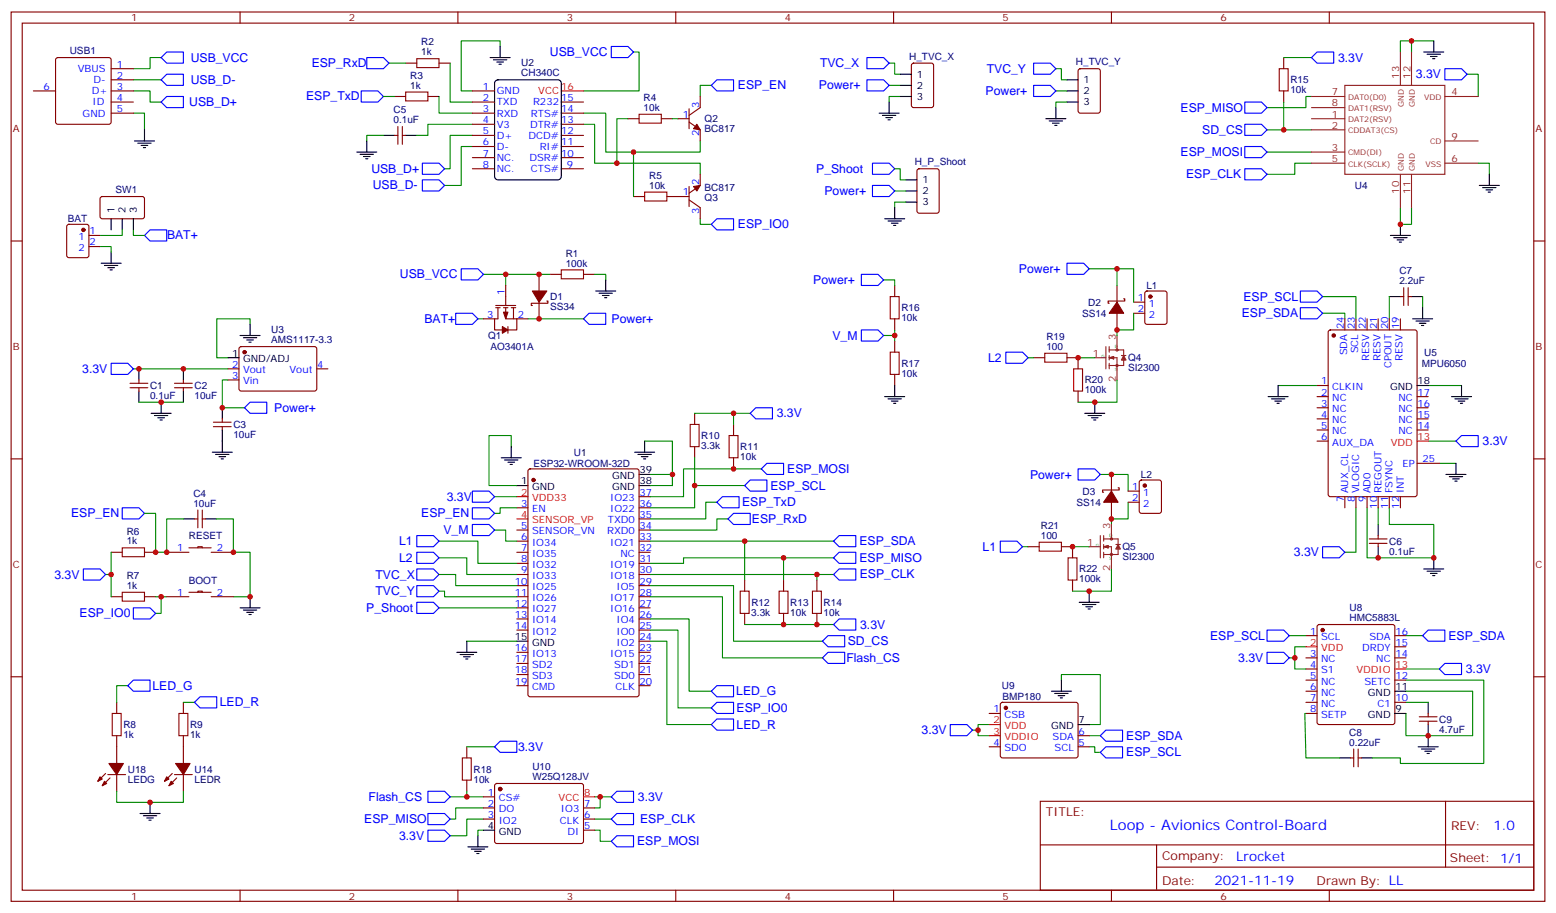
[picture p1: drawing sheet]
<svg xmlns="http://www.w3.org/2000/svg" width="494mm" height="290mm" viewBox="0 0 494 290" stroke-linecap="round" stroke-linejoin="round" font-family="sans-serif">
<g fill="none" stroke="#870000" stroke-width=".35">
<path d="M3.5 3.8h486.9v282.2h-486.9zM7.1 7.3h479.7v275.2h-479.7zM17.9 18.5l.4-.2h16.3l.5 .2 .2 .5v19.7l-.3 .5-.4 .2h-16.3l-.5-.2-.2-.5v-19.7zM76.2 3.8v3.5M145.3 3.8v3.5M214.5 3.8v3.5M283.6 3.8v3.5M352.8 3.8v3.5M407.5 18.3v3.5M421.9 3.8v3.5M10.6 28.9h7M35.3 32.4h7"/>
<path d="M35.3 35.9h7M35.3 28.9h7M35.3 25.3h7M35.3 21.8h7M125.2 30.6h3.6M128.8 20h3.5M135.8 30.6h3.5M139.3 20h3.6M149.9 32.4h7.1M149.9 35.9h7.1M149.9 39.4h7.1M149.9 28.9h7.1"/>
<path d="M178.2 32.4h7M178.2 35.9h7M178.2 39.4h7M199.3 37.7h3.5M209.9 37.7h3.5M215.2 37.7h3.5M218.7 38.7l3.5 2.5v3.5M218.7 34.5v6.4M222.2 30.6v3.5l-3.5 2.5M289.5 20.2l.5-.2h5.6l.7 .5v12.9l-.4 .7h-5.9l-.7-.4v-13zM342.4 22l.5-.2h5.6l.7 .4v13l-.4 .7h-5.9l-.7-.4v-13zM407.5 28.9v3.5"/>
<path d="M125.2 43h1.1M126.3 40.1v5.7M127.7 40.1v5.7M127.7 43h1.1M149.9 43h7.1M149.9 46.5h7.1M149.9 50h7.1M149.9 53.6h7.1M178.2 43h7M178.2 46.5h7M178.2 50h7M178.2 53.6h7"/>
<path d="M218.7 59.2v6.3M222.2 55.3v3.5l-3.5 2.5M291.3 53.8l.4-.2h5.7l.6 .4 .1 13-.5 .6-5.9 .1-.6-.5-.1-12.9zM3.5 76.5h3.6M21.4 71.4l.5-.2h5.6l.7 .4v9.5l-.4 .6-5.9 .1-.7-.5v-9.4zM28.2 74.7h3.5M28.2 78.2h3.5M32 62.6l.5-.2h12.9l.5 .7-.1 5.9-.6 .4h-13l-.5-.7v-5.6zM201.1 62.4h3.5M211.7 62.4h7M218.7 63.4l3.5 2.5v3.5M486.8 76.5h3.6"/>
<path d="M157.3 96.9h6.4M157.3 97.6h1.4M158 97.6v3.6h-1v3.5h2.5M159.8 97.6h1.4M160.5 97.6v3.6h3.5M160.5 90.6v6.3M162.3 97.6h1.4M163 97.6v3.6M171.1 87.1v5.3M171.1 95.9v5.3M173.6 95.5h.3v.7h-5.3v.7h.4M174.6 87.1h3.6"/>
<path d="M185.2 87.1h3.5M284 90.6v3.5M354.5 90.6v5.3M354.5 99.4v5.3M356.7 94.8h.3v.7h-5.3v.7h.4M359.8 95.9h3.6M359.8 99.4h3.6M363.6 92.6l.5-.2h5.6l.7 .4v9.4l-.4 .7h-5.9l-.7-.4v-9.4zM444.5 94.1h1.1M445.6 91.3v5.6M447 91.3v5.6M447 94.1h1"/>
<path d="M72.3 117.1h3.5M76.1 110.2l.5-.2 23.5 .1 .4 .6v13l-.7 .4-23.5-.1-.5-.6v-12.7zM100.5 117.1h3.6M153.5 101.2h3.5M161.2 103.6v2.2M164 101.2v3.5h-2.8M164 101.2h3.6M284 101.2v3.5M284 108.2v3.6M284 118.8v3.5M328.1 113.5h3.5M338.7 113.5h3.5v3.6"/>
<path d="M421.8 104.9l.5-.2h26.8l.6 .4 .1 51.8-.5 .7h-27l-.7-.4v-51.8zM426.9 101.2v3.5M430.4 101.2v3.5M433.9 101.2v3.5M437.4 101.2v3.5M441 101.2v3.5M444.5 101.2v3.5M41.3 121.6h5.6M41.3 123h5.6M44.1 120.6v1M44.1 123v1.1M55.4 121.6h5.6"/>
<path d="M55.4 123h5.6M58.2 120.6v1M58.2 123v1.1M67.7 134h5.7M67.7 135.4h5.7M70.6 132.9v1.1M70.6 135.4v1.1M72.3 120.6h3.5M220.5 131.2v3.5M232.8 134.7v3.5M342.2 124.1v3.5M418 122.3h3.6"/>
<path d="M418 125.9h3.6M418 129.4h3.6M418 132.9h3.6M418 136.5h3.6M418 140h3.6M449.8 125.9h3.5M449.8 129.4h3.5M449.8 132.9h3.5M449.8 136.5h3.5M3.5 145.6h3.6M167.8 149l.5-.2h33.8l.7 .4v71.2l-.4 .7h-34.1l-.7-.4v-71.2zM202.8 157.6h3.6"/>
<path d="M220.5 141.7v3.6M232.8 145.3v3.5M352.8 150.6v5.3M352.8 159.4v5.3M354.9 154.8h.3v.7h-5.2v.7h.3M358.1 155.9h3.5M358.1 159.4h3.5M361.8 152.5l.5-.2h5.6l.7 .5 .1 9.4-.5 .7h-5.9l-.6-.4-.1-9.5zM426.9 157.6v3.5M430.4 157.6v3.5M433.9 157.6v3.5M437.4 157.6v3.5"/>
<path d="M441 157.6v3.5M444.5 157.6v3.5M449.8 147h7M486.8 145.6h3.6M35.3 175.3h3.5M45.9 175.3h3.5M52.9 175.3h7.1M60 173.8h7M61.7 164.7h1.1M62.8 173.8v-.3h1.4v.3M62.8 161.9v5.6M64.2 161.9v5.6"/>
<path d="M64.2 164.7h1.1M67 175.3h7.1M164 175.3h3.6M164 161.1h3.6M164 168.2h3.6M164 171.7h3.6M164 178.8h3.6M202.8 164.7h3.6M202.8 175.3h3.6M202.8 161.1h3.6M202.8 168.2h3.6M202.8 171.7h3.6"/>
<path d="M202.8 178.8h3.6M326.3 173.5h3.5M336.9 173.5h3.5v3.5M434.6 172.4h5.7M434.6 171h5.7M437.4 170v1M437.4 172.4v1.1M35.3 189.4h3.5M45.9 189.4h3.5M52.9 189.4h7.1M60 188h7M62.8 188v-.4h1.4v.4"/>
<path d="M67 189.4h7.1M164 189.4h3.6M164 182.3h3.6M164 185.8h3.6M164 192.9h3.6M164 196.4h3.6M164 200h3.6M202.8 189.4h3.6M202.8 182.3h3.6M202.8 185.8h3.6M202.8 192.9h3.6M202.8 196.4h3.6"/>
<path d="M202.8 200h3.6M236.4 184.1v3.5M236.4 194.7v3.5M248.7 184.1v3.5M248.7 194.7v3.5M259.3 184.1v3.5M259.3 194.7v3.5M340.4 184.1v3.5M418.3 198.4l.4-.2h23.3l.5 .2 .2 .5v30.3l-.2 .5-.5 .2h-23.3l-.5-.2-.2-.5v-30.3zM3.5 214.8h3.6M164 207h3.6M164 210.5h3.6"/>
<path d="M164 214.1h3.6M164 217.6h3.6M202.8 203.5h3.6M202.8 207h3.6M202.8 210.5h3.6M202.8 214.1h3.6M202.8 217.6h3.6M414.5 201.7h3.5M414.5 208.8h3.5M414.5 212.3h3.5M414.5 215.8h3.5M414.5 219.4h3.5"/>
<path d="M442.7 201.7h3.6M442.7 208.8h3.6M442.7 215.8h3.6M442.7 205.2h3.6M486.8 214.8h3.6M37 222.9v3.5M37 233.5v8.8M58.2 222.9v3.5M58.2 233.5v8.8M148.2 237v3.5M314 226.4h3.5M314 237h3.5"/>
<path d="M317.7 223.1l.5-.2h23.3l.5 .2 .2 .5-.1 16.5-.6 .4h-23.6l-.4-.7v-16.2zM342.2 237h3.5M342.2 233.5h3.5M414.5 222.9h3.5M414.5 226.4h3.5M429.7 237.7v5.6M431.1 237.7v5.6M442.7 222.9h3.6M450.5 227.5h5.6M450.5 228.9h5.6M453.3 226.4v1.1M453.3 228.9v1"/>
<path d="M33.5 245.5l-2.5 2.4M34.2 245.8h5.7M34.9 246.9l-2.4 2.4M37 245.8v5.3M54.7 245.5l-2.5 2.4M55.4 245.8h5.6M56.1 246.9l-2.5 2.4M58.2 245.8v5.3M148.2 247.6v3.5M153.5 252.9h3.5M153.5 256.4h3.5M153.5 259.9h3.5"/>
<path d="M157.2 248.8l.5-.2 27.1 .1 .4 .6-.1 18-.6 .4-27.1-.1-.4-.6v-17.7zM185.2 256.4h3.5M185.2 259.9h3.5M330.2 254.3h156.6v28.2h-156.6zM428.6 240.5h1.1M431.1 240.5h1.1M458.8 254.3v20.9M185.2 263.5h3.5M330.2 268.1h156.5M367.1 275.2h119.6M367.1 268.1v14.1M76.2 282.5v3.5"/>
<path d="M145.3 282.5v3.5M214.5 282.5v3.5M283.6 282.5v3.5M352.8 282.5v3.5M421.9 282.5v3.5"/>
</g>
<g fill="none" stroke="#000" stroke-width=".35">
<path d="M155.6 18.3h6.3M156.6 19h4.3M157.7 19.7h2.1M158.7 14.7v3.6M451.9 16.5h6.4M453 17.2h4.2M454 17.9h2.1M454.7 18.6h.7M455.1 13v3.5M157.2 25.8l.8-.5h19.1l.8 .5 .3 .6v29.6l-.5 .9-.6 .2h-19.1l-.8-.5-.2-.6v-29.6zM158.4 20.4h.7M279 35.9h6.4"/>
<path d="M280.1 36.6h4.2M281.2 37.3h2.1M281.9 38h.7M282.2 32.4v3.5M285.8 30.6h3.5M285.8 23.6h3.5M285.8 27.1h3.5M332 37.7h6.3M333 38.4h4.3M334.1 39.1h2.1M334.8 39.8h.7M335.1 34.1v3.6"/>
<path d="M338.7 32.4h3.5M338.7 25.3h3.5M338.7 28.9h3.5M42.7 44.7h6.3M43.7 45.4h4.3M44.8 46.1h2.1M45.5 46.8h.7M45.9 41.2v3.5M113.2 48.3h6.4M114.3 49h4.2M115.4 49.7h2.1M116.1 50.4h.7"/>
<path d="M116.4 44.7v3.6M121.7 43h3.5M128.8 43h3.5M287.5 57.1h3.5M469.5 58.8h6.4M470.6 59.5h4.2M472.7 55.3v3.5M35.3 69.4v3.6M38.8 69.4v3.6M42.3 69.4v3.6M280.8 69.4h6.4M281.9 70.1h4.2"/>
<path d="M282.9 70.8h2.1M283.6 71.5h.7M284 65.9v3.5M287.5 64.1h3.5M287.5 60.6h3.5M441.3 74.7h6.4M442.4 75.4h4.2M443.4 76.1h2.2M444.1 76.8h.8M444.5 71.2v3.5M471.7 60.3h2.1M472.4 61h.7"/>
<path d="M32.1 83.5h6.4M33.2 84.2h4.2M34.2 84.9h2.1M34.9 85.7h.7M35.3 80v3.5M189.1 92.4h6.3M190.1 93.1h4.3M191.2 93.8h2.1M191.9 94.5h.7M192.3 88.8v3.6M441 94.1h3.5M448 94.1h3.6"/>
<path d="M451.6 97.6v3.6M44.1 117.1v3.5M58.2 117.1v3.5M72.3 113.5h3.5M76.2 106.5h6.3M77.3 107.2h4.2M78.3 107.9h2.1M79 108.6h.7M79.4 102.9v3.6M448.4 101.2h6.3M449.4 101.9h4.3M450.5 102.6h2.1"/>
<path d="M451.2 103.3h.7M44.1 124.1v3.5M48 131.2h6.3M49 131.9h4.3M50.1 132.6h2.1M50.8 133.3h.7M51.2 127.6v3.6M58.2 124.1v3.5M70.6 129.4v3.5M70.6 136.5v7M204.6 140v3.5M280.8 125.9h6.4"/>
<path d="M281.9 126.6h4.2M282.9 127.3h2.1M283.6 128h.7M284 122.3v3.6M344.3 131.2h6.4M345.4 131.9h4.2M346.4 132.6h2.1M347.1 133.3h.7M347.5 127.6v3.6M402.5 125.9h6.4M403.6 126.6h4.2M404.6 127.3h2.2"/>
<path d="M405.3 128h.7M405.7 122.3v3.6M449.8 122.3h3.5M460.7 125.9h6.4M461.8 126.6h4.2M462.8 127.3h2.2M463.5 128h.8M463.9 122.3v3.6M67.4 143.5h6.3M68.4 144.2h4.3M69.5 144.9h2.1M70.2 145.6h.7"/>
<path d="M159.1 145.3h6.4M160.2 146h4.2M161.2 146.7h2.1M161.9 147.4h.7M162.3 141.7v3.6M164 154.1h3.6M201.4 143.5h6.4M202.5 144.2h4.2M202.8 150.6h3.6M202.8 154.1h3.6M203.6 144.9h2.1M204.3 145.6h.7"/>
<path d="M459 150.6h6.3M460 151.3h4.3M461.1 152h2.1M461.8 152.7h.7M462.1 147v3.6M58.2 164.7h3.5M65.3 164.7h3.5M437.4 166.4v3.6M437.4 173.5v3.5M455.1 177v3.6M76.2 192.9h6.3M77.3 193.6h4.2"/>
<path d="M78.3 194.3h2.1M79 195h.7M79.4 189.4v3.5M342.5 191.1h6.4M343.6 191.8h4.2M344.7 192.5h2.1M345.4 193.3h.7M345.7 187.6v3.5M451.9 180.6h6.4M453 181.3h4.2M454 182h2.1M454.7 182.7h.7"/>
<path d="M145 207h6.3M146 207.7h4.3M147.1 208.4h2.1M147.8 209.1h.7M148.2 203.5v3.5M164 203.5h3.6M333.7 219.4h6.4M336.9 215.8v3.6M442.7 219.4h3.6M334.8 220.1h4.2M335.8 220.8h2.2M336.5 221.5h.8"/>
<path d="M342.2 229.9h3.5M442.7 226.4h3.6M450.1 237h6.4M451.2 237.7h4.2M452.3 238.4h2.1M453 239.1h.7M453.3 222.9v3.5M453.3 229.9v7.1M44.4 258.2h6.4M45.5 258.9h4.2M46.6 259.6h2.1M47.6 254.6v3.6"/>
<path d="M425.1 240.5h3.5M432.2 240.5h3.5M47.3 260.3h.7M148.5 268.7h6.4M149.6 269.5h4.2M150.6 270.2h2.2M151.3 270.9h.7M151.7 265.2v3.5M153.5 263.5h3.5"/>
</g>
<g fill="none" stroke="#a10000" stroke-width=".35">
<path d="M132.3 18.6h7v2.8h-7zM128.8 29.2h7v2.8h-7zM202.8 36.3h7.1v2.8h-7.1zM406 21.8h2.9v7.1h-2.9zM204.6 61h7.1v2.8h-7.1zM178.2 85.7h7v2.8h-7zM282.6 94.1h2.8v7.1h-2.8zM282.6 111.8h2.8v7h-2.8zM331.6 112.1h7.1v2.8h-7.1zM340.8 117.1h2.8v7h-2.8zM219.1 134.7h2.8v7h-2.8zM231.4 138.2h2.8v7.1h-2.8z"/>
<path d="M38.8 173.8h7.1v2.9h-7.1zM329.8 172.1h7.1v2.8h-7.1zM339 177h2.8v7.1h-2.8zM38.8 188h7.1v2.8h-7.1zM234.9 187.6h2.9v7.1h-2.9zM247.3 187.6h2.8v7.1h-2.8zM257.9 187.6h2.8v7.1h-2.8zM35.6 226.4h2.9v7.1h-2.9zM56.8 226.4h2.8v7.1h-2.8zM146.8 240.5h2.8v7.1h-2.8z"/>
</g>
<g fill="none" stroke="#00f" stroke-width=".35">
<path d="M52.9 16.5h5.3v3.5h-5.3l-1.7-1.7zM116.4 18.3h5.3l1.8 1.7-1.8 1.8h-5.3zM194 14.7h5.3l1.8 1.8-1.8 1.8h-5.3zM275.2 18.3h5.3l1.7 1.7-1.7 1.8h-5.3zM416.3 18.3l1.7-1.8h5.3v3.5h-5.3zM51.2 32.4l1.7-1.8h5.3v3.5h-5.3zM51.2 25.3l1.7-1.7h5.3v3.5h-5.3zM114.7 28.9h5.2l1.8 1.7-1.8 1.8h-5.2zM227.5 25.3h5.3v3.6h-5.3l-1.7-1.8zM275.2 25.3h5.3l1.7 1.8-1.7 1.8h-5.3zM328.1 20h5.3l1.7 1.8-1.7 1.8h-5.3zM328.1 27.1h5.3l1.7 1.8-1.7 1.7h-5.3z"/>
<path d="M395.1 32.4h5.3l1.8 1.7-1.8 1.8h-5.3zM395.1 39.4h5.3l1.8 1.8-1.8 1.8h-5.3zM458.6 21.8h5.3l1.8 1.8-1.8 1.7h-5.3zM134.1 51.8h5.2l1.8 1.8-1.8 1.7h-5.2zM134.1 57.1h5.2l1.8 1.7-1.8 1.8h-5.2zM276.9 51.8h5.3l1.8 1.8-1.8 1.7h-5.3zM276.9 58.8h5.3l1.8 1.8-1.8 1.8h-5.3zM395.1 46.5h5.3l1.8 1.8-1.8 1.7h-5.3zM395.1 53.6h5.3l1.8 1.7-1.8 1.8h-5.3zM47.6 73h5.3v3.5h-5.3l-1.7-1.8zM225.8 71.2l1.7-1.8h5.3v3.6h-5.3zM144.6 99.4h5.3l1.8 1.8-1.8 1.7h-5.3z"/>
<path d="M146.4 85.3h5.3l1.8 1.8-1.8 1.7h-5.3zM273.4 87.1h5.3l1.8 1.7-1.8 1.8h-5.3zM338.7 83.5h5.3l1.7 1.8-1.7 1.8h-5.3zM412.7 97.6h5.3l1.8 1.8-1.8 1.8h-5.3zM412.7 92.4h5.3l1.8 1.7-1.8 1.8h-5.3zM35.3 115.3h5.3l1.7 1.8-1.7 1.7h-5.3zM185.2 101.2l1.8-1.8h5.3v3.5h-5.3zM273.4 104.7h5.3l1.8 1.8-1.8 1.7h-5.3zM319.3 111.8h5.3l1.7 1.7-1.7 1.8h-5.3zM77.6 129.4l1.8-1.8h5.3v3.6h-5.3zM238.1 131.2l1.8-1.8h5.3v3.5h-5.3zM462.1 140l1.8-1.8h5.3v3.5h-5.3z"/>
<path d="M149.9 155.9h5.3l1.8 1.7-1.8 1.8h-5.3zM227.5 159.4l1.8-1.8h5.3v3.5h-5.3zM236.4 154.1l1.7-1.8h5.3v3.6h-5.3zM241.7 148.8l1.7-1.8h5.3v3.6h-5.3zM342.2 148.8h5.3l1.7 1.8-1.7 1.7h-5.3zM38.8 161.1h5.3l1.8 1.8-1.8 1.8h-5.3zM132.3 170h5.3l1.7 1.7-1.7 1.8h-5.3zM132.3 175.3h5.3l1.7 1.7-1.7 1.8h-5.3zM149.9 166.4h5.3l1.8 1.8-1.8 1.8h-5.3zM149.9 161.1h5.3l1.8 1.8-1.8 1.8h-5.3zM232.8 162.9h5.3v3.5h-5.3l-1.7-1.7zM266.3 170h5.3v3.5h-5.3l-1.7-1.8z"/>
<path d="M266.3 175.3h5.3v3.5h-5.3l-1.7-1.8zM317.5 171.7h5.3l1.8 1.8-1.8 1.8h-5.3zM419.8 173.5h5.3l1.8 1.8-1.8 1.7h-5.3zM26.5 180.6h5.2l1.8 1.7-1.8 1.8h-5.2zM42.3 192.9h5.3l1.8 1.8-1.8 1.7h-5.3zM132.3 180.6h5.3l1.7 1.7-1.7 1.8h-5.3zM132.3 185.8h5.3l1.7 1.8-1.7 1.8h-5.3zM132.3 191.1h5.3l1.7 1.8-1.7 1.8h-5.3zM264.6 198.2l1.7-1.8h5.3v3.6h-5.3zM264.6 182.3l1.7-1.7h5.3v3.5h-5.3zM402.2 200h5.3l1.7 1.7-1.7 1.8h-5.3zM40.6 217.6l1.7-1.8h5.3v3.6h-5.3z"/>
<path d="M225.8 219.4l1.7-1.8h5.3v3.5h-5.3zM261.1 203.5l1.7-1.8h5.3v3.5h-5.3zM262.8 207h5.3v3.5h-5.3l-1.7-1.7zM402.2 207h5.3l1.7 1.8-1.7 1.7h-5.3zM451.6 201.7l1.7-1.7h5.3v3.5h-5.3zM456.8 212.3l1.8-1.8h5.3v3.6h-5.3zM61.7 222.9l1.8-1.8h5.3v3.5h-5.3zM157 237l1.7-1.8h5.3v3.6h-5.3zM225.8 224.6l1.7-1.7h5.3v3.5h-5.3zM225.8 229.9l1.7-1.7h5.3v3.5h-5.3zM301.6 229.9h5.3l1.8 1.8-1.8 1.8h-5.3zM349.2 233.5l1.8-1.8h5.3v3.5h-5.3z"/>
<path d="M349.2 238.8l1.8-1.8h5.3v3.5h-5.3zM135.8 258.2h5.3l1.8 1.7-1.8 1.8h-5.3zM135.8 251.1h5.3l1.8 1.8-1.8 1.7h-5.3zM194 252.9l1.8-1.8h5.3v3.5h-5.3zM195.8 258.2h5.3v3.5h-5.3l-1.8-1.8zM135.8 263.5h5.3l1.8 1.7-1.8 1.8h-5.3zM195.8 265.2h5.3v3.5h-5.3l-1.8-1.7z"/>
</g>
<g fill="none" stroke="#008700" stroke-width=".35">
<path d="M51.2 18.3h-3.6v3.5h-5.3M158.7 14.7v-1.7h-12.3v15.9h3.5M201.1 16.5h1.7v12.4h-17.6M407.5 18.3h8.8M448 13v3.5M455.1 13h-10.6v3.5M42.3 35.9h3.6v5.3M42.3 28.9h5.3v3.5h3.6M42.3 25.3h8.9M121.7 30.6h3.5M123.5 20h5.3M139.3 30.6v5.3h10.6"/>
<path d="M142.9 20v12.4h7M149.9 39.4h-14.1v3.6h-3.5M185.2 35.9h7.1v12.4h29.9v-3.6M185.2 39.4h3.5v12.4h33.5v3.5M199.3 37.7h-3.5v14.1M213.4 37.7h1.8M225.8 27.1h-3.6v3.5M282.2 20h1.8v3.6h1.8M282.2 27.1h3.6M285.8 30.6h-3.6v1.8M335.1 21.8h1.8v3.5h1.8M335.1 28.9h3.6"/>
<path d="M338.7 32.4h-3.6v1.7M407.5 32.4v8.8M416.3 30.6h-1.8v3.5h-12.3M465.7 23.6h3.5v7M121.7 43h-5.3v1.7M149.9 46.5h-3.5v12.3h-5.3M149.9 43h-7v10.6h-1.8M201.1 48.3v14.1M284 53.6h1.8v3.5h1.7M402.2 48.3h14.1M402.2 41.2h14.1M416.3 51.8h-5.3v3.5h-8.8"/>
<path d="M469.2 51.8h3.5v3.5M31.7 78.2h3.6v1.8M38.8 73v1.7h-7.1M42.3 73v1.7h3.6M222.2 69.4v1.8h3.6M284 60.6h3.5M287.5 64.1h-3.5v1.8M444.5 65.9v5.3h3.5v-5.3M153.5 87.1h21.1M160.5 87.1v3.5M188.7 87.1h3.6v1.7M280.5 88.8h3.5v1.8"/>
<path d="M345.7 85.3h8.8v5.3M354.5 85.3h5.3v10.6M359.8 99.4v5.3h-5.3v1.8M419.8 94.1h10.6v7.1M419.8 99.4h7.1v1.8M441 94.1v7.1M451.6 94.1v3.5M42.3 117.1h30M79.4 102.9v-1.7h-10.6v12.3h3.5M151.7 101.2h1.8M167.6 101.2h17.6M280.5 106.5h3.5"/>
<path d="M284 104.7v3.5M326.3 113.5h1.8M342.2 113.5h5.3M44.1 127.6h14.1M72.3 120.6h-1.7v8.8h7M204.6 140h8.8v14.1h-7M220.5 131.2h17.6M232.8 131.2v3.5M354.5 120.6v7h-12.3M405.7 122.3h12.3M453.3 122.3h10.6M453.3 140h8.8"/>
<path d="M157 157.6h7M162.3 141.7v-3.5h-7.1v15.9h8.8M206.4 150.6h7M220.5 145.3v8.8M227.5 159.4h-3.5v5.3h-17.6M236.4 154.1h-15.9v7h-14.1M241.7 148.8h-24.7v8.8h-10.6M349.2 150.6h8.9v5.3M358.1 159.4v5.3h-5.3v1.7M456.8 147h5.3M35.3 175.3v14.1M45.9 162.9h3.5v12.4h3.5v-10.6h5.3"/>
<path d="M68.8 164.7h5.3v10.6h5.3v14.1h-5.3M139.3 171.7h12.4v7.1h12.3M139.3 177h8.9v5.3h15.8M157 168.2h3.5v3.5h3.5M164 161.1h-5.3v1.8h-1.7M206.4 171.7h58.2M231.1 164.7h-3.6v3.5h-21.1M236.4 171.7v12.4M248.7 177v7.1M264.6 177h-47.6v1.8h-10.6M324.6 173.5h1.7M340.4 173.5h5.3"/>
<path d="M430.4 161.1v14.2h-3.5M433.9 161.1v15.9h21.2v-10.6h-14.1v-5.3M437.4 161.1v5.3M33.5 182.3h1.8M49.4 189.4h3.5M51.2 189.4v5.3h-1.8M139.3 182.3h5.3v3.5h19.4M139.3 187.6h1.8v1.8h22.9M139.3 192.9h24.7M206.4 196.4h12.3v23h7.1M206.4 185.8h26.4v17.7h28.3M206.4 200h8.8v24.6h10.6"/>
<path d="M206.4 189.4h22.9v19.4h31.8M206.4 182.3h58.2M236.4 198.2h28.2M259.3 182.3v1.8M352.8 180.6v7h-12.4M40.6 217.6h-3.6v5.3M148.2 203.5h15.8M206.4 203.5h5.3v26.4h14.1M336.9 215.8v-1.7h12.3v15.8h-3.5M409.2 208.8h1.8M409.2 201.7h5.3M414.5 205.2h-3.5v7.1h3.5"/>
<path d="M446.3 215.8h24.7v26.5h-26.5v-1.8h-8.8M446.3 219.4h21.1v14.1h-21.1v-7.1M446.3 212.3h10.5M446.3 201.7h5.3M58.2 222.9h3.5M148.2 237h8.8M308.7 231.7h1.7M314 229.9h-3.6v3.6h3.6M345.7 237h1.8v1.8h1.7M345.7 233.5h3.5M414.5 226.4h-.3l.3 14.1h10.6M446.3 222.9h7"/>
<path d="M37 251.1v3.5h21.2v-3.5M142.9 252.9h10.6M148.2 251.1v1.8M153.5 256.4h-8.9v3.5h-1.7M153.5 259.9h-5.3v5.3h-5.3M188.7 259.9h5.3M188.7 252.9h5.3M190.5 252.9v3.5h-1.8M153.5 263.5h-1.8v1.7M188.7 263.5h1.8v3.5h3.5"/>
</g>
<g fill="#870000" stroke="#870000" stroke-width=".35">
<path d="M220.1 59.2l2.1-.4-1 1.8z"/>
<path d="M221.2 39.4l1 1.8-2.1-.3z"/>
<path d="M55.7 242.3h4.6l-2.1 3.5z"/>
<path d="M52.9 246.5l.7 .7-1.4 .7z"/>
<path d="M54.3 247.9l.7 .7-1.4 .7z"/>
<path d="M34.6 242.3h4.6l-2.2 3.5z"/>
<path d="M31.7 246.5l.8 .7-1.5 .7z"/>
<path d="M33.2 247.9l.7 .7-1.4 .7z"/>
<path d="M354.5 95.9l2.2 3.5h-4.6z"/>
<path d="M352.8 155.9l2.1 3.5h-4.6z"/>
<path d="M159.8 99.1h1.4l-.7 2.1z"/>
<path d="M159.5 103.6l1.7 1.1-1.7 1.1z"/>
<path d="M169 92.4h4.6l-2.5 3.5z"/>
<circle cx="169.3" cy="152.3" r=".53"/>
<circle cx="365.1" cy="94.1" r=".53"/>
<circle cx="363.4" cy="154.1" r=".53"/>
<circle cx="419.8" cy="200" r=".53"/>
<circle cx="423.3" cy="106.5" r=".53"/>
<circle cx="319.3" cy="224.6" r=".53"/>
<circle cx="158.7" cy="250.4" r=".53"/>
<circle cx="77.6" cy="111.8" r=".53"/>
<circle cx="26.5" cy="73" r=".53"/>
</g>
<path d="M178.2 28.9h7M449.8 140h3.5M164 157.6h3.6M164 164.7h3.6M414.5 205.2h3.5M442.7 212.3h3.6M314 229.9h3.5M314 233.5h3.5M185.2 252.9h3.5" fill="none" stroke="#f00" stroke-width=".35"/>
<g fill="none" stroke="#8c2424" stroke-width=".35">
<path d="M444.5 16.5v10.6M448 16.5v10.6M416.3 37.7h10.6M416.3 30.6h10.6M416.3 34.1h10.6M426.9 27.1h31.7v28.2h-31.7zM458.6 30.6h10.6M416.3 41.2h10.6M416.3 48.3h10.6M416.3 51.8h10.6M444.5 55.3v10.6M448 55.3v10.6"/>
<path d="M458.6 51.8h10.6M458.6 44.7h10.6M347.5 113.5h3.5M351 110v7.1M352.1 111.1h4.6v2.4M352.1 113.5h2.4v7.1M352.1 110v1.8M352.1 112.8v1.4M352.1 115.3v1.8M352.1 113.5l1.4 .4M352.8 113.5l.7 .4M353.5 113.2l-1.4 .3"/>
<path d="M353.5 113.2v.7M353.5 113.2l-1.1 .3 1.1 .4M354.5 106.5v4.6M356 112.8h1.4M356.7 113.9v2.1h-4.6M356.7 112.8l.7 1.4h-1.4zM356.7 113.5l.3 .7M356.7 113.5l-.4 .7M356.7 113.5l.3 .4M356.7 113.5l-.4 .4M345.7 173.5h3.5M349.2 170v7"/>
<path d="M350.3 171h4.6v2.5M350.3 173.5h2.5v7.1M350.3 170v1.7M350.3 172.8v1.4M350.3 175.3v1.7M350.3 173.5l1.4 .3M351 173.5l.7 .3M351.7 173.1l-1.4 .4M351.7 173.1v.7M351.7 173.1l-1 .4 1 .3M352.8 166.4v4.6M354.2 172.8h1.4"/>
<path d="M354.9 173.8v2.2h-4.6M354.9 172.8l.7 1.4h-1.4zM354.9 173.5l.3 .7M354.9 173.5l-.4 .7M354.9 173.5l.3 .3M354.9 173.5l-.4 .3"/>
<circle cx="354.5" cy="111.1" r=".35"/>
<circle cx="354.5" cy="116" r=".35"/>
<circle cx="352.8" cy="176" r=".35"/>
<circle cx="352.8" cy="171" r=".35"/>
</g>
<g fill="#c00">
<circle cx="201.1" cy="48.3" r=".88"/>
<circle cx="195.8" cy="51.8" r=".88"/>
<circle cx="407.5" cy="41.2" r=".88"/>
<circle cx="448" cy="13" r=".88"/>
<circle cx="444.5" cy="71.2" r=".88"/>
<circle cx="49.4" cy="175.3" r=".88"/>
<circle cx="51.2" cy="189.4" r=".88"/>
<circle cx="79.4" cy="189.4" r=".88"/>
<circle cx="74.1" cy="175.3" r=".88"/>
<circle cx="52.9" cy="175.3" r=".88"/>
<circle cx="35.3" cy="182.3" r=".88"/>
<circle cx="213.4" cy="150.6" r=".88"/>
<circle cx="453.3" cy="233.5" r=".88"/>
<circle cx="437.4" cy="177" r=".88"/>
<circle cx="340.4" cy="173.5" r=".88"/>
<circle cx="342.2" cy="113.5" r=".88"/>
<circle cx="232.8" cy="131.2" r=".88"/>
<circle cx="347.5" cy="127.6" r=".88"/>
<circle cx="354.5" cy="104.7" r=".88"/>
<circle cx="352.8" cy="150.6" r=".88"/>
<circle cx="345.7" cy="187.6" r=".88"/>
<circle cx="47.6" cy="254.6" r=".88"/>
<circle cx="259.3" cy="182.3" r=".88"/>
<circle cx="248.7" cy="177" r=".88"/>
<circle cx="236.4" cy="171.7" r=".88"/>
<circle cx="220.5" cy="154.1" r=".88"/>
<circle cx="411" cy="208.8" r=".88"/>
<circle cx="455.1" cy="177" r=".88"/>
<circle cx="284" cy="106.5" r=".88"/>
<circle cx="310.4" cy="231.7" r=".88"/>
<circle cx="190.5" cy="252.9" r=".88"/>
<circle cx="148.2" cy="252.9" r=".88"/>
<circle cx="352.8" cy="164.7" r=".88"/>
<circle cx="70.6" cy="129.4" r=".88"/>
<circle cx="51.2" cy="127.6" r=".88"/>
<circle cx="58.2" cy="117.1" r=".88"/>
<circle cx="44.1" cy="117.1" r=".88"/>
<circle cx="354.5" cy="85.3" r=".88"/>
<circle cx="171.1" cy="87.1" r=".88"/>
<circle cx="160.5" cy="87.1" r=".88"/>
<circle cx="171.1" cy="101.2" r=".88"/>
<circle cx="232.8" cy="148.8" r=".88"/>
<circle cx="259.3" cy="198.2" r=".88"/>
<circle cx="248.7" cy="198.2" r=".88"/>
</g>
<text font-size="4.6" fill="#00f" x="352.3" y="263.3">Loop - Avionics Control-Board</text>
<g font-size="4.2" fill="#00f">
<text x="474" y="263.5">1.0</text>
<text x="392.4" y="273.1">Lrocket</text>
<text x="385.5" y="280.9">2021-11-19</text>
</g>
<g font-size="3.9" fill="#00f">
<text x="174.6" y="17.8">USB_VCC</text>
<text x="60.5" y="19.5">USB_VCC</text>
<text x="98.9" y="21.3">ESP_RxD</text>
<text x="260.3" y="21.3">TVC_X</text>
<text x="313.2" y="23.1">TVC_Y</text>
<text x="424.7" y="19.6">3.3V</text>
<text x="60.5" y="26.6">USB_D-</text>
<text x="234.2" y="28.4">ESP_EN</text>
<text x="259.9" y="28.4">Power+</text>
<text x="449.4" y="24.9">3.3V</text>
<text x="60.1" y="33.6">USB_D+</text>
<text x="97.2" y="31.9">ESP_TxD</text>
<text x="312.8" y="30.1">Power+</text>
<text x="374.7" y="35.4">ESP_MISO</text>
<text x="381.6" y="42.5">SD_CS</text>
<text x="374.7" y="49.5">ESP_MOSI</text>
<text x="117.9" y="54.8">USB_D+</text>
<text x="259.1" y="54.8">P_Shoot</text>
<text x="376.5" y="56.6">ESP_CLK</text>
<text x="118.3" y="60.1">USB_D-</text>
<text x="261.7" y="61.9">Power+</text>
<text x="53" y="76">BAT+</text>
<text x="234.2" y="72.4">ESP_IO0</text>
<text x="126.9" y="88.3">USB_VCC</text>
<text x="323.4" y="86.6">Power+</text>
<text x="258.2" y="90.1">Power+</text>
<text x="394.7" y="95.5">ESP_SCL</text>
<text x="394.2" y="100.7">ESP_SDA</text>
<text x="134.7" y="102.4">BAT+</text>
<text x="194.1" y="102.5">Power+</text>
<text x="264.2" y="107.8">V_M</text>
<text x="26.1" y="118.3">3.3V</text>
<text x="313.6" y="114.8">L2</text>
<text x="87.1" y="130.7">Power+</text>
<text x="246.6" y="132.5">3.3V</text>
<text x="470.6" y="141.3">3.3V</text>
<text x="244.6" y="155.3">ESP_SCL</text>
<text x="249.9" y="150.1">ESP_MOSI</text>
<text x="326.9" y="151.9">Power+</text>
<text x="141.8" y="158.9">3.3V</text>
<text x="235.6" y="160.6">ESP_TxD</text>
<text x="22.6" y="164.2">ESP_EN</text>
<text x="133.7" y="164.2">ESP_EN</text>
<text x="238.7" y="165.9">ESP_RxD</text>
<text x="126.7" y="173">L1</text>
<text x="140.8" y="169.5">V_M</text>
<text x="272.8" y="173">ESP_SDA</text>
<text x="126.7" y="178.3">L2</text>
<text x="272.8" y="178.3">ESP_MISO</text>
<text x="311.9" y="174.8">L1</text>
<text x="410.7" y="176.6">3.3V</text>
<text x="17.3" y="183.6">3.3V</text>
<text x="119.2" y="183.6">TVC_X</text>
<text x="272.9" y="183.6">ESP_CLK</text>
<text x="119.2" y="188.9">TVC_Y</text>
<text x="25.3" y="195.9">ESP_IO0</text>
<text x="116.3" y="194.2">P_Shoot</text>
<text x="273" y="199.5">3.3V</text>
<text x="384.1" y="203">ESP_SCL</text>
<text x="459.8" y="203">ESP_SDA</text>
<text x="269.1" y="204.7">SD_CS</text>
<text x="268.7" y="210.1">Flash_CS</text>
<text x="393.1" y="210.1">3.3V</text>
<text x="465.3" y="213.6">3.3V</text>
<text x="48.4" y="218.9">LED_G</text>
<text x="233.7" y="220.7">LED_G</text>
<text x="69.8" y="224.1">LED_R</text>
<text x="233.8" y="226">ESP_IO0</text>
<text x="233.8" y="231.2">LED_R</text>
<text x="292.5" y="233">3.3V</text>
<text x="164.4" y="238.4">3.3V</text>
<text x="357.5" y="234.7">ESP_SDA</text>
<text x="357.5" y="240">ESP_SCL</text>
<text x="117" y="254.2">Flash_CS</text>
<text x="202.5" y="254.2">3.3V</text>
<text x="115.6" y="261.2">ESP_MISO</text>
<text x="203.2" y="261.2">ESP_CLK</text>
<text x="126.7" y="266.5">3.3V</text>
<text x="202.2" y="268.2">ESP_MOSI</text>
</g>
<g font-size="3.9" fill="#800">
<text x="332" y="258.9">TITLE:</text>
<text x="460.6" y="263.5">REV:</text>
<text x="368.9" y="273.1">Company:</text>
<text x="460.2" y="273.7">Sheet: 1/1</text>
<text x="368.9" y="280.7">Date:</text>
<text x="417.9" y="280.8">Drawn By: LL</text>
</g>
<g font-size="3.2" fill="#800">
<text x="41.6" y="6.8">1</text>
<text x="110.8" y="6.8">2</text>
<text x="179.9" y="6.8">3</text>
<text x="249.1" y="6.8">4</text>
<text x="318.2" y="6.8">5</text>
<text x="387.3" y="6.8">6</text>
<text x="4.1" y="41.9">A</text>
<text x="487.4" y="41.9">A</text>
<text x="4.1" y="111.1">B</text>
<text x="487.4" y="111.1">B</text>
<text x="4.1" y="180.2">C</text>
<text x="487.4" y="180.2">C</text>
<text x="41.6" y="285.5">1</text>
<text x="110.8" y="285.5">2</text>
<text x="179.9" y="285.5">3</text>
<text x="249.1" y="285.5">4</text>
<text x="318.2" y="285.5">5</text>
<text x="387.3" y="285.5">6</text>
</g>
<g font-size="3.2" fill="#000080">
<text x="22.1" y="17">USB1</text>
<text x="133.7" y="17.6">1k</text>
<text x="133.7" y="14.4">R2</text>
<text x="165.5" y="20.9">U2</text>
<text x="288.6" y="19">H_TVC_X</text>
<text x="341.5" y="20.7">H_TVC_Y</text>
<text x="130.2" y="28.2">1k</text>
<text x="130.2" y="25">R3</text>
<text x="165.5" y="24.1">CH340C</text>
<text x="409.6" y="29.6">10k</text>
<text x="409.6" y="26.4">R15</text>
<text x="124.9" y="35.9">C5</text>
<text x="204.3" y="35.2">10k</text>
<text x="204.3" y="32.1">R4</text>
<text x="124.9" y="39.1">0.1uF</text>
<text x="223.7" y="42">BC817</text>
<text x="223.7" y="38.9">Q2</text>
<text x="290.3" y="52.5">H_P_Shoot</text>
<text x="206" y="59.9">10k</text>
<text x="206" y="56.8">R5</text>
<text x="430.1" y="60">U4</text>
<text x="36.7" y="61.3">SW1</text>
<text x="223.7" y="60.5">BC817</text>
<text x="223.7" y="63.7">Q3</text>
<text x="21.5" y="70.6">BAT</text>
<text x="179.6" y="81.4">R1</text>
<text x="179.6" y="84.6">100k</text>
<text x="444.2" y="87.1">C7</text>
<text x="174.6" y="95.3">D1</text>
<text x="363.9" y="91.8">L1</text>
<text x="444.2" y="90.2">2.2uF</text>
<text x="174.6" y="98.4">SS34</text>
<text x="286.1" y="101.9">10k</text>
<text x="286.1" y="98.8">R16</text>
<text x="343.5" y="100.6">SS14</text>
<text x="345.4" y="97">D2</text>
<text x="86.1" y="105.6">U3</text>
<text x="155" y="107.6">Q1</text>
<text x="332.1" y="107.9">R19</text>
<text x="86.1" y="108.8">AMS1117-3.3</text>
<text x="155.6" y="111.1">AO3401A</text>
<text x="332.1" y="111.1">100</text>
<text x="452.1" y="112.9">U5</text>
<text x="286.1" y="119.6">10k</text>
<text x="286.1" y="116.4">R17</text>
<text x="358.1" y="117.8">SI2300</text>
<text x="358.1" y="114.7">Q4</text>
<text x="451.3" y="116.4">MPU6050</text>
<text x="47.6" y="123.5">C1</text>
<text x="61.7" y="123.5">C2</text>
<text x="344.3" y="124.9">100k</text>
<text x="344.3" y="121.7">R20</text>
<text x="47.6" y="126.6">0.1uF</text>
<text x="61.7" y="126.6">10uF</text>
<text x="74.1" y="135.8">C3</text>
<text x="74.1" y="139">10uF</text>
<text x="222.6" y="142.5">3.3k</text>
<text x="222.6" y="139.3">R10</text>
<text x="235" y="142.9">R11</text>
<text x="169.3" y="148.2">ESP32-WROOM-32D</text>
<text x="182.2" y="144.6">U1</text>
<text x="234.9" y="146">10k</text>
<text x="362.1" y="151.7">L2</text>
<text x="61.4" y="160.8">10uF</text>
<text x="61.4" y="157.6">C4</text>
<text x="341.7" y="160.5">SS14</text>
<text x="343.6" y="157">D3</text>
<text x="330.4" y="167.9">R21</text>
<text x="40.2" y="172.8">1k</text>
<text x="40.2" y="169.6">R6</text>
<text x="59.9" y="171.1">RESET</text>
<text x="330.4" y="171">100</text>
<text x="441" y="172.9">C6</text>
<text x="356.3" y="177.8">SI2300</text>
<text x="356.3" y="174.7">Q5</text>
<text x="441" y="176">0.1uF</text>
<text x="40.2" y="183.8">R7</text>
<text x="59.9" y="185.3">BOOT</text>
<text x="342.5" y="184.8">100k</text>
<text x="342.6" y="181.7">R22</text>
<text x="40.2" y="186.9">1k</text>
<text x="238.5" y="195.4">3.3k</text>
<text x="238.5" y="192.2">R12</text>
<text x="250.8" y="195.4">10k</text>
<text x="250.8" y="192.2">R13</text>
<text x="261.4" y="195.4">10k</text>
<text x="261.4" y="192.2">R14</text>
<text x="428.3" y="197">HMC5883L</text>
<text x="428.3" y="193.8">U8</text>
<text x="318" y="218.7">U9</text>
<text x="318.2" y="222.3">BMP180</text>
<text x="39.2" y="231.1">R8</text>
<text x="60.3" y="231.1">R9</text>
<text x="428.3" y="233.5">C8</text>
<text x="456.8" y="232.5">4.7uF</text>
<text x="456.8" y="229.3">C9</text>
<text x="39.2" y="234.2">1k</text>
<text x="60.3" y="234.2">1k</text>
<text x="428.3" y="236.6">0.22uF</text>
<text x="40.6" y="245.2">U18</text>
<text x="61.7" y="245.2">U14</text>
<text x="150.3" y="245.2">R18</text>
<text x="169" y="244.4">U10</text>
<text x="40.6" y="248.3">LEDG</text>
<text x="61.7" y="248.3">LEDR</text>
<text x="150.3" y="248.3">10k</text>
<text x="169" y="247.6">W25Q128JV</text>
</g>
<g font-size="3.2" fill="#00f">
<text x="24.7" y="22.9">VBUS</text>
<text x="37" y="21.4">1</text>
<text x="13.9" y="28.5">6</text>
<text x="29.2" y="29.9">D+</text>
<text x="29.6" y="26.4">D-</text>
<text x="37" y="28.5">3</text>
<text x="37" y="25">2</text>
<text x="153.2" y="28.5">1</text>
<text x="157.7" y="29.9">GND</text>
<text x="29.4" y="33.4">ID</text>
<text x="37" y="32">4</text>
<text x="37" y="35.6">5</text>
<text x="153.2" y="35.6">3</text>
<text x="153.2" y="32">2</text>
<text x="157.7" y="33.4">TXD</text>
<text x="169.2" y="33.4">R232</text>
<text x="178.2" y="32">15</text>
<text x="178.2" y="35.6">14</text>
<text x="221.9" y="34.1" transform="rotate(-90 221.9 34.1)">3</text>
<text x="26.2" y="37">GND</text>
<text x="153.2" y="39.1">4</text>
<text x="157.7" y="40.5">V3</text>
<text x="157.7" y="37">RXD</text>
<text x="168.2" y="40.5">DTR#</text>
<text x="168.5" y="37">RTS#</text>
<text x="178.2" y="39.1">13</text>
<text x="216.7" y="37.3">1</text>
<text x="153.2" y="46.1">6</text>
<text x="153.2" y="42.6">5</text>
<text x="157.7" y="47.6">D-</text>
<text x="157.7" y="44">D+</text>
<text x="167.7" y="44">DCD#</text>
<text x="171.3" y="47.6">RI#</text>
<text x="178.2" y="42.6">12</text>
<text x="178.2" y="46.1">11</text>
<text x="221.9" y="43.2" transform="rotate(-90 221.9 43.2)">2</text>
<text x="153.2" y="53.2">8</text>
<text x="153.2" y="49.7">7</text>
<text x="157.7" y="51.1">NC.</text>
<text x="168" y="51.1">DSR#</text>
<text x="178.2" y="49.7">10</text>
<text x="179.9" y="53.2">9</text>
<text x="157.7" y="54.6">NC.</text>
<text x="168.5" y="54.6">CTS#</text>
<text x="221.9" y="58.8" transform="rotate(-90 221.9 58.8)">2</text>
<text x="216.7" y="62">1</text>
<text x="221.9" y="67.9" transform="rotate(-90 221.9 67.9)">3</text>
<text x="24.9" y="76.1">1</text>
<text x="28.4" y="74.4">1</text>
<text x="28.4" y="77.9">2</text>
<text x="24.9" y="79.7">2</text>
<text x="160.2" y="93.8" transform="rotate(-90 160.2 93.8)">1</text>
<text x="361.2" y="95.5">1</text>
<text x="154.6" y="100.8">3</text>
<text x="164.4" y="100.8">2</text>
<text x="361.2" y="99.1">2</text>
<text x="364.7" y="97.3">1</text>
<text x="364.7" y="100.8">2</text>
<text x="426.5" y="104.5" transform="rotate(-90 426.5 104.5)">24</text>
<text x="430" y="104.5" transform="rotate(-90 430 104.5)">23</text>
<text x="433.6" y="104.5" transform="rotate(-90 433.6 104.5)">22</text>
<text x="437.1" y="104.5" transform="rotate(-90 437.1 104.5)">21</text>
<text x="440.6" y="104.5" transform="rotate(-90 440.6 104.5)">20</text>
<text x="444.1" y="104.5" transform="rotate(-90 444.1 104.5)">19</text>
<text x="427.6" y="112.8" transform="rotate(-90 427.6 112.8)">SDA</text>
<text x="431.1" y="112.2" transform="rotate(-90 431.1 112.2)">SCL</text>
<text x="73.7" y="116.7">2</text>
<text x="77.2" y="118.5">Vout</text>
<text x="91.9" y="118.5">Vout</text>
<text x="100.7" y="116.7">4</text>
<text x="434.6" y="114.6" transform="rotate(-90 434.6 114.6)">RESV</text>
<text x="438.1" y="114.6" transform="rotate(-90 438.1 114.6)">RESV</text>
<text x="441.7" y="116.9" transform="rotate(-90 441.7 116.9)">CPOUT</text>
<text x="445.2" y="114.6" transform="rotate(-90 445.2 114.6)">RESV</text>
<text x="73.7" y="120.2">3</text>
<text x="77.2" y="122">Vin</text>
<text x="419.4" y="122">1</text>
<text x="419.4" y="125.5">2</text>
<text x="422.9" y="123.8">CLKIN</text>
<text x="450" y="125.5">17</text>
<text x="419.4" y="129">3</text>
<text x="422.9" y="127.3">NC</text>
<text x="422.9" y="130.8">NC</text>
<text x="443.9" y="130.8">NC</text>
<text x="443.9" y="127.3">NC</text>
<text x="450" y="129">16</text>
<text x="419.4" y="132.6">4</text>
<text x="419.4" y="136.1">5</text>
<text x="422.9" y="134.3">NC</text>
<text x="422.9" y="137.9">NC</text>
<text x="443.9" y="137.9">NC</text>
<text x="443.9" y="134.3">NC</text>
<text x="450" y="136.1">14</text>
<text x="450" y="132.6">15</text>
<text x="419.4" y="139.6">6</text>
<text x="422.9" y="141.4">AUX_DA</text>
<text x="445.2" y="148.1">EP</text>
<text x="451.6" y="146.7">25</text>
<text x="359.4" y="155.5">1</text>
<text x="165.4" y="160.8">3</text>
<text x="193.7" y="159">IO23</text>
<text x="203" y="157.3">37</text>
<text x="203" y="160.8">36</text>
<text x="359.4" y="159">2</text>
<text x="362.9" y="157.3">1</text>
<text x="362.9" y="160.8">2</text>
<text x="426.5" y="159.5" transform="rotate(-90 426.5 159.5)">7</text>
<text x="427.9" y="156.6" transform="rotate(-90 427.9 156.6)">AUX_CL</text>
<text x="430" y="159.5" transform="rotate(-90 430 159.5)">8</text>
<text x="431.4" y="156.6" transform="rotate(-90 431.4 156.6)">VLOGIC</text>
<text x="433.6" y="159.5" transform="rotate(-90 433.6 159.5)">9</text>
<text x="435" y="156.6" transform="rotate(-90 435 156.6)">AD0</text>
<text x="437.1" y="161.5" transform="rotate(-90 437.1 161.5)">10</text>
<text x="438.5" y="156.6" transform="rotate(-90 438.5 156.6)">REGOUT</text>
<text x="440.6" y="161.5" transform="rotate(-90 440.6 161.5)">11</text>
<text x="442" y="156.6" transform="rotate(-90 442 156.6)">FSYNC</text>
<text x="444.1" y="161.5" transform="rotate(-90 444.1 161.5)">12</text>
<text x="445.6" y="156.6" transform="rotate(-90 445.6 156.6)">INT</text>
<text x="165.4" y="167.9">5</text>
<text x="168.9" y="162.6">EN</text>
<text x="193" y="166.1">TXD0</text>
<text x="193.7" y="162.6">IO22</text>
<text x="203" y="164.3">35</text>
<text x="203" y="167.9">34</text>
<text x="165.4" y="171.4">6</text>
<text x="168.9" y="173.1">IO34</text>
<text x="168.9" y="169.6">SENSOR_VN</text>
<text x="192.7" y="169.6">RXD0</text>
<text x="193.7" y="173.1">IO21</text>
<text x="203" y="171.4">33</text>
<text x="56.2" y="174.9">1</text>
<text x="68.8" y="174.9">2</text>
<text x="165.4" y="178.4">8</text>
<text x="165.4" y="174.9">7</text>
<text x="168.9" y="176.7">IO35</text>
<text x="197" y="176.7">NC</text>
<text x="203" y="174.9">32</text>
<text x="203" y="178.4">31</text>
<text x="163.4" y="185.5">10</text>
<text x="165.4" y="182">9</text>
<text x="168.9" y="183.7">IO33</text>
<text x="168.9" y="180.2">IO32</text>
<text x="193.7" y="180.2">IO19</text>
<text x="193.7" y="183.7">IO18</text>
<text x="203" y="182">30</text>
<text x="203" y="185.5">29</text>
<text x="56.2" y="189">1</text>
<text x="68.8" y="189">2</text>
<text x="163.4" y="189">11</text>
<text x="168.9" y="190.8">IO26</text>
<text x="168.9" y="187.3">IO25</text>
<text x="193.7" y="190.8">IO17</text>
<text x="195.7" y="187.3">IO5</text>
<text x="203" y="189">28</text>
<text x="163.4" y="196.1">13</text>
<text x="163.4" y="192.5">12</text>
<text x="168.9" y="197.8">IO14</text>
<text x="168.9" y="194.3">IO27</text>
<text x="193.7" y="194.3">IO16</text>
<text x="195.7" y="197.8">IO4</text>
<text x="203" y="192.5">27</text>
<text x="203" y="196.1">26</text>
<text x="163.4" y="199.6">14</text>
<text x="168.9" y="201.4">IO12</text>
<text x="195.7" y="201.4">IO0</text>
<text x="203" y="199.6">25</text>
<text x="203" y="203.1">24</text>
<text x="415.9" y="201.4">1</text>
<text x="419.3" y="203.1">SCL</text>
<text x="434.7" y="203.1">SDA</text>
<text x="442.9" y="201.4">16</text>
<text x="163.4" y="206.7">16</text>
<text x="168.9" y="208.4">IO13</text>
<text x="193.7" y="208.4">IO15</text>
<text x="195.7" y="204.9">IO2</text>
<text x="203" y="206.7">23</text>
<text x="415.9" y="208.4">3</text>
<text x="432.4" y="206.7">DRDY</text>
<text x="442.9" y="208.4">14</text>
<text x="442.9" y="204.9">15</text>
<text x="163.4" y="213.7">18</text>
<text x="163.4" y="210.2">17</text>
<text x="168.9" y="215.5">SD3</text>
<text x="168.9" y="211.9">SD2</text>
<text x="194.9" y="211.9">SD1</text>
<text x="194.9" y="215.5">SD0</text>
<text x="203" y="210.2">22</text>
<text x="203" y="213.7">21</text>
<text x="415.9" y="211.9">4</text>
<text x="415.9" y="215.5">5</text>
<text x="419.3" y="210.2">NC</text>
<text x="419.3" y="213.7">S1</text>
<text x="436.8" y="210.2">NC</text>
<text x="442.9" y="215.5">12</text>
<text x="163.4" y="217.2">19</text>
<text x="168.9" y="219">CMD</text>
<text x="195.4" y="219">CLK</text>
<text x="203" y="217.2">20</text>
<text x="415.9" y="219">6</text>
<text x="419.3" y="217.2">NC</text>
<text x="419.3" y="220.8">NC</text>
<text x="433.1" y="217.2">SETC</text>
<text x="315.3" y="226.1">1</text>
<text x="318.8" y="227.8">CSB</text>
<text x="415.9" y="222.5">7</text>
<text x="415.9" y="226.1">8</text>
<text x="419.3" y="224.3">NC</text>
<text x="419.3" y="227.8">SETP</text>
<text x="437.2" y="224.3">C1</text>
<text x="442.9" y="222.5">10</text>
<text x="342.4" y="233.1">6</text>
<text x="315.3" y="236.6">4</text>
<text x="318.8" y="238.4">SDO</text>
<text x="334.1" y="234.9">SDA</text>
<text x="334.7" y="238.4">SCL</text>
<text x="342.4" y="236.6">5</text>
<text x="154.8" y="252.5">1</text>
<text x="154.8" y="256">2</text>
<text x="158.3" y="254.3">CS#</text>
<text x="158.3" y="257.8">DO</text>
<text x="178.1" y="257.8">IO3</text>
<text x="185.4" y="256">7</text>
<text x="154.8" y="259.6">3</text>
<text x="158.3" y="261.3">IO2</text>
<text x="177.7" y="261.3">CLK</text>
<text x="185.4" y="263.1">5</text>
<text x="185.4" y="259.6">6</text>
<text x="180.1" y="264.9">DI</text>
</g>
<g font-size="3.2" fill="#f00">
<text x="170.8" y="29.9">VCC</text>
<text x="178.2" y="28.5">16</text>
<text x="441.4" y="141.4">VDD</text>
<text x="450" y="139.6">13</text>
<text x="165.4" y="157.3">2</text>
<text x="168.9" y="159">VDD33</text>
<text x="165.4" y="164.3">4</text>
<text x="168.9" y="166.1">SENSOR_VP</text>
<text x="415.9" y="204.9">2</text>
<text x="419.3" y="206.7">VDD</text>
<text x="430.5" y="213.7">VDDIO</text>
<text x="442.9" y="211.9">13</text>
<text x="315.3" y="229.6">2</text>
<text x="315.3" y="233.1">3</text>
<text x="318.8" y="231.4">VDD</text>
<text x="318.8" y="234.9">VDDIO</text>
<text x="177.3" y="254.3">VCC</text>
<text x="185.4" y="252.5">8</text>
</g>
<g font-size="3.2">
<text x="291" y="24.6">1</text>
<text x="291" y="28.2">2</text>
<text x="344" y="26.4">1</text>
<text x="344" y="29.9">2</text>
<text x="291" y="31.7">3</text>
<text x="344" y="33.4">3</text>
<text x="292.8" y="58.1">1</text>
<text x="292.8" y="65.2">3</text>
<text x="292.8" y="61.7">2</text>
<text x="36.3" y="67.7" transform="rotate(-90 36.3 67.7)">1</text>
<text x="39.9" y="67.7" transform="rotate(-90 39.9 67.7)">2</text>
<text x="43.4" y="67.7" transform="rotate(-90 43.4 67.7)">3</text>
<text x="73.7" y="113.2">1</text>
<text x="77.2" y="114.9">GND/ADJ</text>
<text x="441.2" y="123.8">GND</text>
<text x="450" y="122">18</text>
<text x="165.4" y="153.7">1</text>
<text x="168.9" y="155.5">GND</text>
<text x="194.3" y="152">GND</text>
<text x="194.3" y="155.5">GND</text>
<text x="203" y="150.2">39</text>
<text x="203" y="153.7">38</text>
<text x="163.4" y="203.1">15</text>
<text x="168.9" y="204.9">GND</text>
<text x="434.1" y="220.8">GND</text>
<text x="442.9" y="219">11</text>
<text x="434.1" y="227.8">GND</text>
<text x="442.9" y="226.1">9</text>
<text x="333.6" y="231.4">GND</text>
<text x="342.4" y="229.6">7</text>
<text x="154.8" y="263.1">4</text>
<text x="158.3" y="264.9">GND</text>
</g>
<g font-size="3.2" fill="#8d2323">
<text x="444.1" y="25" transform="rotate(-90 444.1 25)">13</text>
<text x="447.7" y="25" transform="rotate(-90 447.7 25)">12</text>
<text x="422.7" y="30.3">7</text>
<text x="422.7" y="33.8">8</text>
<text x="460.7" y="30.3">4</text>
<text x="422.7" y="37.3">1</text>
<text x="422.7" y="40.9">2</text>
<text x="422.7" y="47.9">3</text>
<text x="460.7" y="44.4">9</text>
<text x="422.7" y="51.4">5</text>
<text x="460.7" y="51.4">6</text>
<text x="444.1" y="61.5" transform="rotate(-90 444.1 61.5)">10</text>
<text x="447.7" y="61.5" transform="rotate(-90 447.7 61.5)">11</text>
<text x="354.2" y="107.9" transform="rotate(-90 354.2 107.9)">3</text>
<text x="346.9" y="113.2">1</text>
<text x="354.2" y="121.2" transform="rotate(-90 354.2 121.2)">2</text>
<text x="352.4" y="167.9" transform="rotate(-90 352.4 167.9)">3</text>
<text x="345.1" y="173.1">1</text>
<text x="352.4" y="181.2" transform="rotate(-90 352.4 181.2)">2</text>
</g>
<g font-size="2.5" fill="#8d2323">
<text x="427.9" y="31.7">DAT0(D0)</text>
<text x="427.9" y="35.2">DAT1(RSV)</text>
<text x="445.6" y="33.8" transform="rotate(-90 445.6 33.8)">GND</text>
<text x="449.1" y="33.8" transform="rotate(-90 449.1 33.8)">GND</text>
<text x="452.1" y="31.7">VDD</text>
<text x="427.9" y="38.7">DAT2(RSV)</text>
<text x="427.9" y="42.3">CDDAT3(CS)</text>
<text x="453.9" y="45.8">CD</text>
<text x="427.9" y="49.3">CMD(DI)</text>
<text x="427.9" y="52.8">CLK(SCLK)</text>
<text x="452.5" y="52.8">VSS</text>
<text x="445.6" y="54.3" transform="rotate(-90 445.6 54.3)">GND</text>
<text x="449.1" y="54.3" transform="rotate(-90 449.1 54.3)">GND</text>
</g>
<g font-size="1.4" fill="#238d23">
<text x="349.6" y="113.5">G</text>
<text x="353.8" y="110.3">D</text>
<text x="353.8" y="117.8">S</text>
<text x="347.8" y="173.5">G</text>
<text x="352.1" y="170.3">D</text>
<text x="352.1" y="177.7">S</text>
</g>
</svg>
